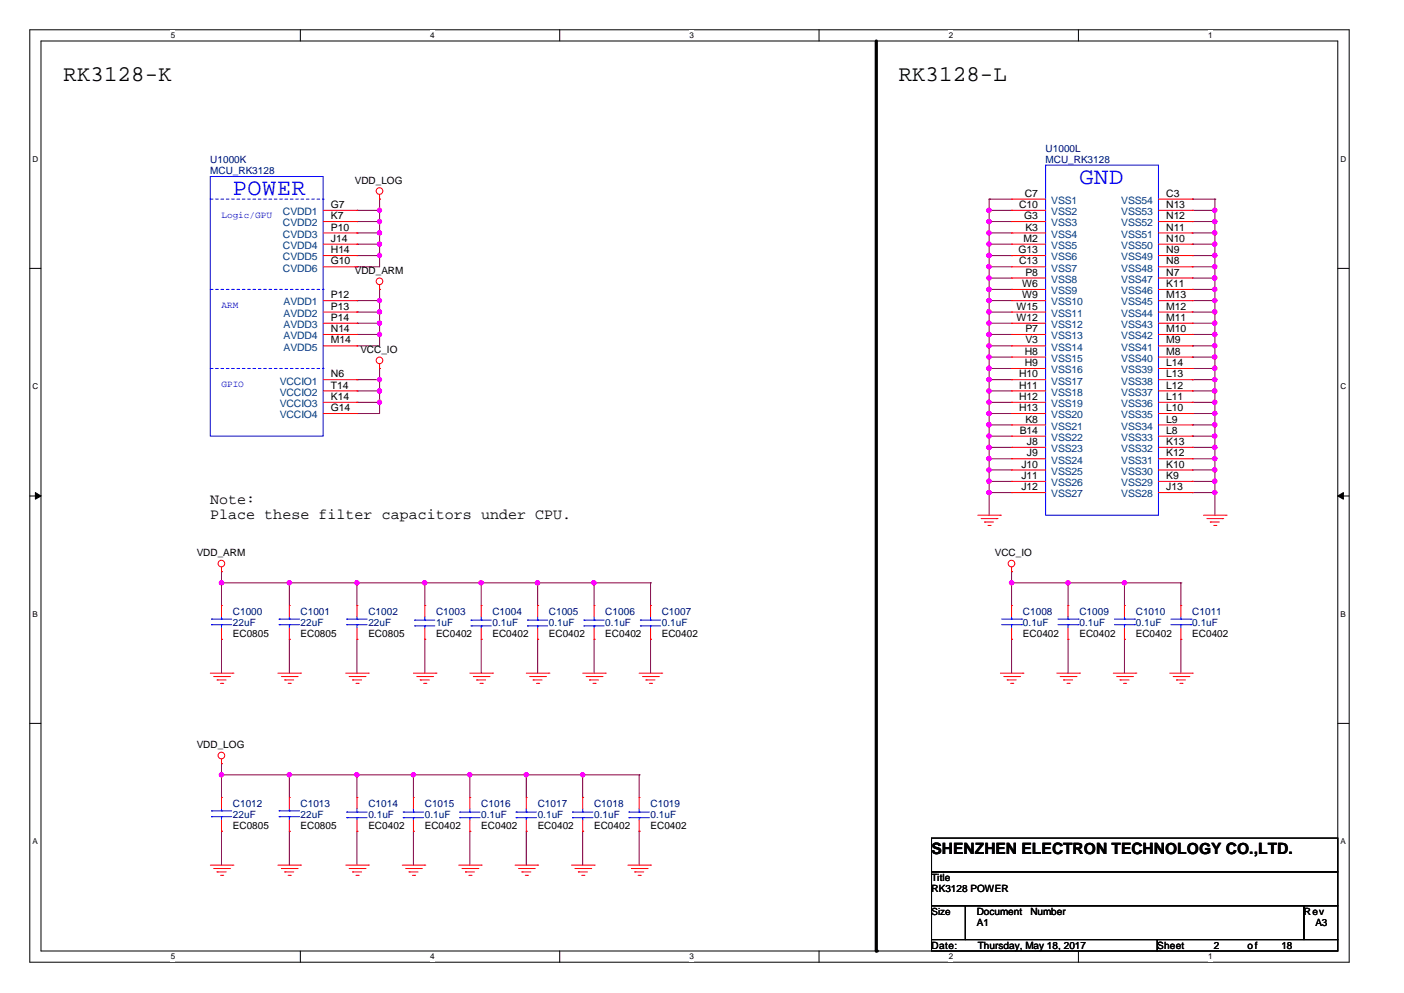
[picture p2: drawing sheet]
<svg xmlns="http://www.w3.org/2000/svg" width="297mm" height="210mm" viewBox="0 0 297 210" stroke-linecap="round" stroke-linejoin="round" font-family="sans-serif">
<path d="M6.3 6.3h279.1v197.2h-279.1zM8.7 8.7h274.3v192.4h-274.3z" fill="none" stroke="#000" stroke-width=".21"/>
<g fill="#fff">
<path d="M36.1 6.6h.9v1.9h-.9z"/>
<path d="M36.1 201.4h.9v1.9h-.9z"/>
</g>
<path d="M63.5 6.3v2.4M63.5 201.1v2.4" fill="none" stroke="#000" stroke-width=".21"/>
<g fill="#fff">
<path d="M91 6.6h.9v1.9h-.9z"/>
<path d="M91 201.4h.9v1.9h-.9z"/>
</g>
<path d="M118.4 6.3v2.4M118.4 201.1v2.4" fill="none" stroke="#000" stroke-width=".21"/>
<g fill="#fff">
<path d="M145.8 6.6h1v1.9h-1z"/>
<path d="M145.8 201.4h1v1.9h-1z"/>
</g>
<path d="M173.3 6.3v2.4M173.3 201.1v2.4" fill="none" stroke="#000" stroke-width=".21"/>
<g fill="#fff">
<path d="M200.7 6.6h.9v1.9h-.9z"/>
<path d="M200.7 201.4h.9v1.9h-.9z"/>
</g>
<path d="M228.1 6.3v2.4M228.1 201.1v2.4" fill="none" stroke="#000" stroke-width=".21"/>
<g fill="#fff">
<path d="M255.6 6.6h.9v1.9h-.9z"/>
<path d="M255.6 201.4h.9v1.9h-.9z"/>
<path d="M6.9 32.7h1.2v1.9h-1.2z"/>
<path d="M283.6 32.7h1.2v1.9h-1.2z"/>
<path d="M6.9 80.8h1.2v1.9h-1.2z"/>
<path d="M283.6 80.8h1.2v1.9h-1.2z"/>
</g>
<path d="M6.3 56.8h2.4M283 56.8h2.4" fill="none" stroke="#000" stroke-width=".21"/>
<g fill="#fff">
<path d="M6.9 128.9h1.1v1.9h-1.1z"/>
<path d="M283.6 128.9h1.1v1.9h-1.1z"/>
</g>
<path d="M6.3 104.9h2.4M283 104.9h2.4" fill="none" stroke="#000" stroke-width=".21"/>
<path d="M7.5 104.2l1.2 .7-1.2 .7zM283 104.9l1.2-.7v1.4z" fill="#000" stroke="#000" stroke-width=".21"/>
<g fill="#fff">
<path d="M6.9 177h1.1v1.9h-1.1z"/>
<path d="M283.6 177h1.1v1.9h-1.1z"/>
</g>
<path d="M6.3 153h2.4M283 153h2.4M197.1 177.2h85.9v7.2h-85.9zM197.1 184.4h85.9v7.2h-85.9zM197.1 191.6h7.1v7.1h-7.1zM197.1 198.7h47.7v2.4h-47.7zM204.2 191.6h71.6v7.1h-71.6zM244.8 198.7h38.2v2.4h-38.2zM275.8 191.6h7.2v7.1h-7.2z" fill="none" stroke="#000" stroke-width=".21"/>
<path d="M185.4 8.7v192.4" fill="none" stroke="#000" stroke-width=".68"/>
<circle cx="185.4" cy="201.1" r=".34" fill="#000"/>
<g fill="none" stroke="#800040" stroke-width=".21">
<path d="M75.5 49.3h.1M75.5 56.4h.1M75.5 51.6h.1M75.5 54.1h.1M75.5 46.9h.1M75.5 44.5h.1M75.5 49.3h4.8M75.5 51.6h4.8M75.5 54.1h4.8M75.5 46.9h4.8M75.5 44.5h4.8M80.3 46.9h.1"/>
<path d="M80.3 54.1h.1M80.3 49.3h.1M80.3 51.6h.1M80.3 42.1h.1M80.3 44.5h.1M80.3 42.1v14.3h-4.8M209.2 42.1h.1M209.2 44.5h.1M209.2 46.9h.1M209.2 49.3h.1M209.2 51.6h.1M209.2 54.1h.1"/>
<path d="M209.2 56.4h.1M209.2 58.8h.1M209.2 49.3h4.8M209.2 56.4h4.8M209.2 51.6h4.8M209.2 54.1h4.8M209.2 46.9h4.8M209.2 44.5h4.8M209.2 42.1h4.8M209.2 42.1v66.9M209.2 58.8h4.8M252.2 42.1h.1"/>
<path d="M252.2 44.5h.1M252.2 46.9h.1M252.2 49.3h.1M252.2 51.6h.1M252.2 54.1h.1M252.2 56.4h.1M252.2 58.8h.1M252.2 49.3h4.8M252.2 56.4h4.8M252.2 51.6h4.8M252.2 54.1h4.8M252.2 46.9h4.8"/>
<path d="M252.2 44.5h4.8M252.2 42.1h4.8M252.2 58.8h4.8M257 42.1h.1M257 44.5h.1M257 46.9h.1M257 49.3h.1M257 51.6h.1M257 54.1h.1M257 56.4h.1M257 58.8h.1M257 42.1v66.9"/>
<path d="M75.5 73.1h.1M75.5 66h.1M75.5 63.6h.1M75.5 70.7h.1M75.5 68.4h.1M75.5 66h4.8M75.5 63.6h4.8M75.5 70.7h4.8M75.5 68.4h4.8M80.3 70.7h.1M80.3 63.6h.1M80.3 61.2h.1"/>
<path d="M80.3 68.4h.1M80.3 66h.1M80.3 77.9h.1M80.3 61.2v11.9h-4.8M80.3 77.9v9.6h-4.8M209.2 61.2h.1M209.2 63.6h.1M209.2 66h.1M209.2 68.4h.1M209.2 70.7h.1M209.2 73.1h.1M209.2 75.5h.1"/>
<path d="M209.2 77.9h.1M209.2 73.1h4.8M209.2 66h4.8M209.2 63.6h4.8M209.2 70.7h4.8M209.2 68.4h4.8M209.2 61.2h4.8M209.2 75.5h4.8M209.2 77.9h4.8M252.2 61.2h.1M252.2 63.6h.1M252.2 66h.1"/>
<path d="M252.2 68.4h.1M252.2 70.7h.1M252.2 73.1h.1M252.2 75.5h.1M252.2 77.9h.1M252.2 73.1h4.8M252.2 66h4.8M252.2 63.6h4.8M252.2 70.7h4.8M252.2 68.4h4.8M252.2 61.2h4.8M252.2 75.5h4.8"/>
<path d="M252.2 77.9h4.8M257 61.2h.1M257 63.6h.1M257 66h.1M257 68.4h.1M257 70.7h.1M257 73.1h.1M257 75.5h.1M257 77.9h.1M75.5 80.3h.1M75.5 82.7h.1M75.5 85.1h.1"/>
<path d="M75.5 87.5h.1M75.5 80.3h4.8M75.5 82.7h4.8M75.5 85.1h4.8M80.3 80.3h.1M80.3 82.7h.1M80.3 85.1h.1M209.2 80.3h.1M209.2 82.7h.1M209.2 85.1h.1M209.2 87.5h.1M209.2 89.9h.1"/>
<path d="M209.2 92.2h.1M209.2 94.6h.1M209.2 97h.1M209.2 99.4h.1M209.2 80.3h4.8M209.2 82.7h4.8M209.2 85.1h4.8M209.2 87.5h4.8M209.2 89.9h4.8M209.2 92.2h4.8M209.2 94.6h4.8M209.2 97h4.8"/>
<path d="M209.2 99.4h4.8M252.2 80.3h.1M252.2 82.7h.1M252.2 85.1h.1M252.2 87.5h.1M252.2 89.9h.1M252.2 92.2h.1M252.2 94.6h.1M252.2 97h.1M252.2 99.4h.1M252.2 80.3h4.8M252.2 82.7h4.8"/>
<path d="M252.2 85.1h4.8M252.2 87.5h4.8M252.2 89.9h4.8M252.2 92.2h4.8M252.2 94.6h4.8M252.2 97h4.8M252.2 99.4h4.8M257 80.3h.1M257 82.7h.1M257 85.1h.1M257 87.5h.1M257 89.9h.1"/>
<path d="M257 92.2h.1M257 94.6h.1M257 97h.1M257 99.4h.1M209.2 101.8h.1M209.2 104.2h.1M209.2 101.8h4.8M209.2 104.2h4.8M252.2 101.8h.1M252.2 104.2h.1M252.2 101.8h4.8M252.2 104.2h4.8"/>
<path d="M257 101.8h.1M257 104.2h.1M46.9 135.2h.1M46.9 120.9h.1M46.9 123.3h.1M46.9 120.9v7.2M46.9 135.2v7.2M46.9 123.3h90.7M61.2 135.2h.1M61.2 123.3h.1M61.2 123.3v4.8M61.2 135.2v7.2"/>
<path d="M75.5 123.3h.1M75.5 135.2h.1M75.5 123.3v4.8M75.5 135.2v7.2M89.9 123.3h.1M89.9 135.2h.1M89.9 123.3v4.8M89.9 135.2v7.2M101.8 135.2h.1M101.8 123.3h.1M101.8 123.3v4.8M101.8 135.2v7.2"/>
<path d="M113.7 135.2h.1M113.7 123.3h.1M113.7 123.3v4.8M113.7 135.2v7.2M125.7 123.3h.1M125.7 135.2h.1M125.7 123.3v4.8M125.7 135.2v7.2M137.6 123.3h.1M137.6 135.2h.1M137.6 123.3v4.8M137.6 135.2v7.2"/>
<path d="M214 123.3h.1M214 120.9h.1M214 135.2h.1M214 120.9v7.2M214 135.2v7.2M214 123.3h35.8M225.9 123.3h.1M225.9 135.2h.1M225.9 123.3v4.8M225.9 135.2v7.2M237.9 135.2h.1M237.9 123.3h.1"/>
<path d="M237.9 123.3v4.8M237.9 135.2v7.2M249.8 135.2h.1M249.8 123.3h.1M249.8 123.3v4.8M249.8 135.2v7.2M46.9 161.5h.1M46.9 175.8h.1M46.9 163.9h.1M46.9 161.5v7.1M46.9 175.8v7.2M46.9 163.9h88.3"/>
<path d="M61.2 175.8h.1M61.2 163.9h.1M61.2 163.9v4.7M61.2 175.8v7.2M75.5 163.9h.1M75.5 175.8h.1M75.5 163.9v4.7M75.5 175.8v7.2M87.5 163.9h.1M87.5 175.8h.1M87.5 163.9v4.7M87.5 175.8v7.2"/>
<path d="M99.4 163.9h.1M99.4 175.8h.1M99.4 163.9v4.7M99.4 175.8v7.2M111.3 163.9h.1M111.3 175.8h.1M111.3 163.9v4.7M111.3 175.8v7.2M123.3 163.9h.1M123.3 175.8h.1M123.3 163.9v4.7M123.3 175.8v7.2"/>
<path d="M135.2 175.8h.1M135.2 163.9h.1M135.2 163.9v4.7M135.2 175.8v7.2"/>
</g>
<g fill="#f0f" stroke="#f0f" stroke-width=".21">
<circle cx="46.9" cy="163.8" r=".46"/>
<circle cx="80.3" cy="65.9" r=".46"/>
<circle cx="80.3" cy="63.6" r=".44"/>
<circle cx="80.3" cy="70.7" r=".46"/>
<circle cx="80.3" cy="68.3" r=".44"/>
<circle cx="80.3" cy="49.2" r=".44"/>
<circle cx="80.3" cy="51.6" r=".44"/>
<circle cx="80.3" cy="54" r=".46"/>
<circle cx="80.3" cy="46.9" r=".46"/>
<circle cx="80.3" cy="44.5" r=".44"/>
<circle cx="80.3" cy="80.3" r=".44"/>
<circle cx="80.3" cy="82.7" r=".46"/>
<circle cx="80.3" cy="85.1" r=".44"/>
<circle cx="46.9" cy="123.2" r=".46"/>
<circle cx="209.2" cy="46.9" r=".47"/>
<circle cx="209.2" cy="44.5" r=".46"/>
<circle cx="209.2" cy="51.6" r=".46"/>
<circle cx="209.2" cy="49.2" r=".46"/>
<circle cx="209.2" cy="54" r=".47"/>
<circle cx="209.2" cy="58.8" r=".47"/>
<circle cx="209.2" cy="56.4" r=".46"/>
<circle cx="209.2" cy="61.2" r=".46"/>
<circle cx="209.2" cy="63.6" r=".46"/>
<circle cx="209.2" cy="65.9" r=".47"/>
<circle cx="209.2" cy="70.7" r=".47"/>
<circle cx="209.2" cy="68.3" r=".46"/>
<circle cx="209.2" cy="73.1" r=".46"/>
<circle cx="209.2" cy="75.5" r=".46"/>
<circle cx="209.2" cy="77.9" r=".47"/>
<circle cx="209.2" cy="82.7" r=".47"/>
<circle cx="209.2" cy="80.3" r=".46"/>
<circle cx="209.2" cy="87.4" r=".46"/>
<circle cx="209.2" cy="85.1" r=".46"/>
<circle cx="209.2" cy="89.8" r=".47"/>
<circle cx="209.2" cy="94.6" r=".47"/>
<circle cx="209.2" cy="92.2" r=".46"/>
<circle cx="209.2" cy="97" r=".46"/>
<circle cx="209.2" cy="99.4" r=".46"/>
<circle cx="209.2" cy="101.8" r=".47"/>
<circle cx="209.2" cy="104.2" r=".46"/>
<circle cx="257" cy="44.5" r=".46"/>
<circle cx="257" cy="46.9" r=".47"/>
<circle cx="257" cy="49.2" r=".46"/>
<circle cx="257" cy="51.6" r=".46"/>
<circle cx="257" cy="54" r=".47"/>
<circle cx="257" cy="58.8" r=".47"/>
<circle cx="257" cy="56.4" r=".46"/>
<circle cx="257" cy="61.2" r=".46"/>
<circle cx="257" cy="63.6" r=".46"/>
<circle cx="257" cy="65.9" r=".47"/>
<circle cx="257" cy="68.3" r=".46"/>
<circle cx="257" cy="70.7" r=".47"/>
<circle cx="257" cy="73.1" r=".46"/>
<circle cx="257" cy="75.5" r=".46"/>
<circle cx="257" cy="77.9" r=".47"/>
<circle cx="257" cy="80.3" r=".46"/>
<circle cx="257" cy="82.7" r=".47"/>
<circle cx="257" cy="85.1" r=".46"/>
<circle cx="257" cy="87.4" r=".46"/>
<circle cx="257" cy="89.8" r=".47"/>
<circle cx="257" cy="92.2" r=".46"/>
<circle cx="257" cy="94.6" r=".47"/>
<circle cx="257" cy="97" r=".46"/>
<circle cx="257" cy="99.4" r=".46"/>
<circle cx="257" cy="101.8" r=".47"/>
<circle cx="257" cy="104.2" r=".46"/>
<circle cx="237.9" cy="123.2" r=".46"/>
<circle cx="225.9" cy="123.2" r=".46"/>
<circle cx="214" cy="123.2" r=".46"/>
<circle cx="89.8" cy="123.2" r=".46"/>
<circle cx="75.5" cy="123.2" r=".44"/>
<circle cx="113.7" cy="123.2" r=".46"/>
<circle cx="101.8" cy="123.2" r=".46"/>
<circle cx="125.6" cy="123.2" r=".46"/>
<circle cx="61.2" cy="123.2" r=".44"/>
<circle cx="99.4" cy="163.8" r=".44"/>
<circle cx="87.4" cy="163.8" r=".44"/>
<circle cx="75.5" cy="163.8" r=".44"/>
<circle cx="123.2" cy="163.8" r=".44"/>
<circle cx="111.3" cy="163.8" r=".44"/>
<circle cx="61.2" cy="163.8" r=".44"/>
</g>
<g fill="none" stroke="#f00" stroke-width=".21">
<path d="M68.4 44.5h7.1M68.4 46.9h7.1M68.4 49.3h7.1M68.4 51.6h7.1M68.4 54.1h7.1M68.4 56.4h7.1M75.5 44.5h.1M75.5 46.9h.1M75.5 49.3h.1M75.5 51.6h.1M75.5 54.1h.1M75.5 56.4h.1"/>
<path d="M80.3 42.1h.1M80.3 41.1v1M214 42.1h.1M214 44.5h.1M214 46.9h.1M214 49.3h.1M214 51.6h.1M214 54.1h.1M214 56.4h.1M214 58.8h.1M214 44.5h7.2M214 46.9h7.2"/>
<path d="M214 49.3h7.2M214 51.6h7.2M214 54.1h7.2M214 56.4h7.2M214 42.1h7.2M214 58.8h7.2M245.1 44.5h7.1M245.1 46.9h7.1M245.1 49.3h7.1M245.1 51.6h7.1M245.1 54.1h7.1M245.1 56.4h7.1"/>
<path d="M245.1 42.1h7.1M245.1 58.8h7.1M252.2 42.1h.1M252.2 58.8h.1M252.2 56.4h.1M252.2 54.1h.1M252.2 51.6h.1M252.2 49.3h.1M252.2 46.9h.1M252.2 44.5h.1M68.4 63.6h7.1M68.4 66h7.1"/>
<path d="M68.4 68.4h7.1M68.4 70.7h7.1M68.4 73.1h7.1M75.5 63.6h.1M75.5 66h.1M75.5 68.4h.1M75.5 70.7h.1M75.5 73.1h.1M80.3 61.2h.1M80.3 77.9h.1M80.3 60.2v1M80.3 77v.9"/>
<path d="M214 61.2h.1M214 63.6h.1M214 66h.1M214 68.4h.1M214 70.7h.1M214 73.1h.1M214 75.5h.1M214 77.9h.1M214 63.6h7.2M214 66h7.2M214 68.4h7.2M214 70.7h7.2"/>
<path d="M214 73.1h7.2M214 61.2h7.2M214 75.5h7.2M214 77.9h7.2M245.1 63.6h7.1M245.1 66h7.1M245.1 68.4h7.1M245.1 70.7h7.1M245.1 73.1h7.1M245.1 61.2h7.1M245.1 75.5h7.1M245.1 77.9h7.1"/>
<path d="M252.2 61.2h.1M252.2 77.9h.1M252.2 75.5h.1M252.2 73.1h.1M252.2 70.7h.1M252.2 68.4h.1M252.2 66h.1M252.2 63.6h.1M68.4 80.3h7.1M68.4 82.7h7.1M68.4 85.1h7.1M68.4 87.5h7.1"/>
<path d="M75.5 80.3h.1M75.5 82.7h.1M75.5 85.1h.1M75.5 87.5h.1M214 89.9h.1M214 92.2h.1M214 80.3h.1M214 82.7h.1M214 85.1h.1M214 87.5h.1M214 94.6h.1M214 97h.1"/>
<path d="M214 99.4h.1M214 80.3h7.2M214 82.7h7.2M214 85.1h7.2M214 87.5h7.2M214 89.9h7.2M214 92.2h7.2M214 94.6h7.2M214 97h7.2M214 99.4h7.2M245.1 80.3h7.1M245.1 82.7h7.1"/>
<path d="M245.1 85.1h7.1M245.1 87.5h7.1M245.1 89.9h7.1M245.1 92.2h7.1M245.1 94.6h7.1M245.1 97h7.1M245.1 99.4h7.1M252.2 99.4h.1M252.2 97h.1M252.2 94.6h.1M252.2 92.2h.1M252.2 89.9h.1"/>
<path d="M252.2 87.5h.1M252.2 85.1h.1M252.2 82.7h.1M252.2 80.3h.1M46.9 119.9v1M206.8 109h4.8M207.6 109.7h3.3M208.3 110.4h.1M208.3 110.4h1.9M209 111.1h.5M209.5 111.1h.1M210.9 109.7h.1"/>
<path d="M211.6 109h.1M214 101.8h.1M214 104.2h.1M214 119.9v1M214 101.8h7.2M214 104.2h7.2M245.1 101.8h7.1M245.1 104.2h7.1M252.2 104.2h.1M252.2 101.8h.1M254.6 109h4.8M255.3 109.7h3.3"/>
<path d="M256 110.4h.1M256 110.4h1.9M256.7 111.1h.5M257.2 111.1h.1M258.6 109.7h.1M259.4 109h.1M46.9 120.9h.1M46.9 128.1h.1M46.9 135.2h.1M46.9 128.1v2.3M46.9 132.8v2.4M61.2 128.1h.1"/>
<path d="M61.2 135.2h.1M61.2 128.1v2.3M61.2 132.8v2.4M75.5 128.1h.1M75.5 135.2h.1M75.5 128.1v2.3M75.5 132.8v2.4M89.9 135.2h.1M89.9 128.1h.1M89.9 128.1v2.3M89.9 132.8v2.4M101.8 135.2h.1"/>
<path d="M101.8 128.1h.1M101.8 128.1v2.3M101.8 132.8v2.4M113.7 135.2h.1M113.7 128.1h.1M113.7 128.1v2.3M113.7 132.8v2.4M125.7 135.2h.1M125.7 128.1h.1M125.7 128.1v2.3M125.7 132.8v2.4M137.6 135.2h.1"/>
<path d="M137.6 128.1h.1M137.6 128.1v2.3M137.6 132.8v2.4M214 120.9h.1M214 128.1h.1M214 135.2h.1M214 128.1v2.3M214 132.8v2.4M225.9 128.1h.1M225.9 135.2h.1M225.9 128.1v2.3M225.9 132.8v2.4"/>
<path d="M237.9 128.1h.1M237.9 135.2h.1M237.9 128.1v2.3M237.9 132.8v2.4M249.8 128.1h.1M249.8 135.2h.1M249.8 128.1v2.3M249.8 132.8v2.4M44.5 142.4h4.8M45.2 143.1h3.3M45.9 143.8h.1M45.9 143.8h1.9"/>
<path d="M46.6 144.5h.5M47.1 144.5h.1M48.5 143.1h.1M49.3 142.4h.1M58.8 142.4h4.8M59.5 143.1h3.4M60.2 143.8h.1M60.2 143.8h1.9M61 144.5h.4M61.4 144.5h.1M62.9 143.1h.1M63.6 142.4h.1"/>
<path d="M73.1 142.4h4.8M73.9 143.1h3.3M74.6 143.8h.1M74.6 143.8h1.9M75.3 144.5h.5M75.8 144.5h.1M77.2 143.1h.1M77.9 142.4h.1M87.5 142.4h4.7M88.2 143.1h3.3M88.9 143.8h.1M88.9 143.8h1.9"/>
<path d="M89.6 144.5h.5M90.1 144.5h.1M91.5 143.1h.1M92.2 142.4h.1M99.4 142.4h4.8M100.1 143.1h3.4M100.8 143.8h.1M100.8 143.8h1.9M101.5 144.5h.5M102 144.5h.1M103.5 143.1h.1M104.2 142.4h.1"/>
<path d="M111.3 142.4h4.8M112 143.1h3.4M112.8 143.8h.1M112.8 143.8h1.9M113.5 144.5h.5M114 144.5h.1M115.4 143.1h.1M116.1 142.4h.1M123.3 142.4h4.8M124 143.1h3.3M124.7 143.8h.1M124.7 143.8h1.9"/>
<path d="M125.4 144.5h.5M125.9 144.5h.1M127.3 143.1h.1M128.1 142.4h.1M135.2 142.4h4.8M135.9 143.1h3.4M136.6 143.8h.1M136.6 143.8h1.9M137.4 144.5h.4M137.8 144.5h.1M139.3 143.1h.1M140 142.4h.1"/>
<path d="M211.6 142.4h4.8M212.3 143.1h3.4M213.1 143.8h.1M213.1 143.8h1.9M213.8 144.5h.4M214.2 144.5h.1M215.7 143.1h.1M216.4 142.4h.1M223.6 142.4h4.7M224.3 143.1h3.3M225 143.8h.1M225 143.8h1.9"/>
<path d="M225.7 144.5h.5M226.2 144.5h.1M227.6 143.1h.1M228.3 142.4h.1M235.5 142.4h4.8M236.2 143.1h3.4M236.9 143.8h.1M236.9 143.8h1.9M237.7 144.5h.4M238.1 144.5h.1M239.6 143.1h.1M240.3 142.4h.1"/>
<path d="M247.4 142.4h4.8M248.2 143.1h3.3M248.9 143.8h.1M248.9 143.8h1.9M249.6 144.5h.5M250.1 144.5h.1M251.5 143.1h.1M252.2 142.4h.1M46.9 161.5h.1M46.9 168.6h.1M46.9 175.8h.1M46.9 160.5v1"/>
<path d="M46.9 168.6v2.4M46.9 173.4v2.4M61.2 168.6h.1M61.2 175.8h.1M61.2 168.6v2.4M61.2 173.4v2.4M75.5 175.8h.1M75.5 168.6h.1M75.5 168.6v2.4M75.5 173.4v2.4M87.5 175.8h.1M87.5 168.6h.1"/>
<path d="M87.5 168.6v2.4M87.5 173.4v2.4M99.4 175.8h.1M99.4 168.6h.1M99.4 168.6v2.4M99.4 173.4v2.4M111.3 175.8h.1M111.3 168.6h.1M111.3 168.6v2.4M111.3 173.4v2.4M123.3 175.8h.1M123.3 168.6h.1"/>
<path d="M123.3 168.6v2.4M123.3 173.4v2.4M135.2 175.8h.1M135.2 168.6h.1M135.2 168.6v2.4M135.2 173.4v2.4M44.5 183h4.8M45.2 183.7h3.3M45.9 184.4h.1M45.9 184.4h1.9M46.6 185.1h.5M47.1 185.1h.1"/>
<path d="M48.5 183.7h.1M49.3 183h.1M58.8 183h4.8M59.5 183.7h3.4M60.2 184.4h.1M60.2 184.4h1.9M61 185.1h.4M61.4 185.1h.1M62.9 183.7h.1M63.6 183h.1M73.1 183h4.8M73.9 183.7h3.3"/>
<path d="M74.6 184.4h.1M74.6 184.4h1.9M75.3 185.1h.5M75.8 185.1h.1M77.2 183.7h.1M77.9 183h.1M85.1 183h4.8M85.8 183.7h3.3M86.5 184.4h.1M86.5 184.4h1.9M87.2 185.1h.5M87.7 185.1h.1"/>
<path d="M89.1 183.7h.1M89.9 183h.1M97 183h4.8M97.7 183.7h3.4M98.5 184.4h.1M98.5 184.4h1.9M99.2 185.1h.4M99.6 185.1h.1M101.1 183.7h.1M101.8 183h.1M109 183h4.7M109.7 183.7h3.3"/>
<path d="M110.4 184.4h.1M110.4 184.4h1.9M111.1 185.1h.5M111.6 185.1h.1M113 183.7h.1M113.7 183h.1M120.9 183h4.8M121.6 183.7h3.4M122.3 184.4h.1M122.3 184.4h1.9M123.1 185.1h.4M123.5 185.1h.1"/>
<path d="M125 183.7h.1M125.7 183h.1M132.8 183h4.8M133.6 183.7h3.3M134.3 184.4h.1M134.3 184.4h1.9M135 185.1h.5M135.5 185.1h.1M136.9 183.7h.1M137.6 183h.1"/>
<circle cx="80.3" cy="40.4" r=".7"/>
<circle cx="80.3" cy="59.5" r=".7"/>
<circle cx="80.3" cy="76.2" r=".7"/>
<circle cx="46.8" cy="119.2" r=".7"/>
<circle cx="214" cy="119.2" r=".7"/>
<circle cx="46.8" cy="159.8" r=".7"/>
</g>
<g fill="none" stroke="#00f" stroke-width=".21">
<path d="M44.5 37.3h23.9v54.9h-23.9zM221.2 34.9h23.9v74.1h-23.9zM44.7 132.1h.1M44.7 130.9h.1M44.7 132.1h4.3M44.7 130.9h4.3M46.9 130.9h.1M46.9 132.1h.1M46.9 130.4v.5M46.9 132.1v.7M59 132.1h.1M59 130.9h.1"/>
<path d="M59 132.1h4.4M59 130.9h4.4M61.2 130.9h.1M61.2 132.1h.1M61.2 130.4v.5M61.2 132.1v.7M73.4 132.1h.1M73.4 130.9h.1M73.4 132.1h4.3M73.4 130.9h4.3M75.5 130.9h.1M75.5 132.1h.1"/>
<path d="M75.5 130.4v.5M75.5 132.1v.7M87.7 131.1h.1M87.7 132.4h.1M87.7 131.1h4.3M87.7 132.4h4.3M89.9 132.4h.1M89.9 131.1h.1M89.9 130.4v.7M89.9 132.4v.4M99.6 131.1h.1M99.6 132.4h.1"/>
<path d="M99.6 131.1h4.3M99.6 132.4h4.3M101.8 132.4h.1M101.8 131.1h.1M101.8 130.4v.7M101.8 132.4v.4M111.6 131.1h.1M111.6 132.4h.1M111.6 131.1h4.3M111.6 132.4h4.3M113.7 132.4h.1M113.7 131.1h.1"/>
<path d="M113.7 130.4v.7M113.7 132.4v.4M123.5 131.1h.1M123.5 132.4h.1M123.5 131.1h4.3M123.5 132.4h4.3M125.7 132.4h.1M125.7 131.1h.1M125.7 130.4v.7M125.7 132.4v.4M135.5 131.1h.1M135.5 132.4h.1"/>
<path d="M135.5 131.1h4.2M135.5 132.4h4.2M137.6 132.4h.1M137.6 131.1h.1M137.6 130.4v.7M137.6 132.4v.4M211.9 132.1h4.2M211.9 130.9h4.2M214 130.9h.1M214 132.1h.1M214 130.4v.5M214 132.1v.7"/>
<path d="M216.1 132.1h.1M216.1 130.9h.1M223.8 132.1h4.3M223.8 130.9h4.3M225.9 130.9h.1M225.9 132.1h.1M225.9 130.4v.5M225.9 132.1v.7M228.1 132.1h.1M228.1 130.9h.1M235.7 132.1h4.3M235.7 130.9h4.3"/>
<path d="M237.9 130.9h.1M237.9 132.1h.1M237.9 130.4v.5M237.9 132.1v.7M240 132.1h.1M240 130.9h.1M247.7 132.1h4.3M247.7 130.9h4.3M249.8 130.9h.1M249.8 132.1h.1M249.8 130.4v.5M249.8 132.1v.7"/>
<path d="M252 132.1h.1M252 130.9h.1M44.7 172.7h.1M44.7 171.5h.1M44.7 172.7h4.3M44.7 171.5h4.3M46.9 171.5h.1M46.9 172.7h.1M46.9 171v.5M46.9 172.7v.7M59 172.7h.1M59 171.5h.1"/>
<path d="M59 172.7h4.4M59 171.5h4.4M61.2 171.5h.1M61.2 172.7h.1M61.2 171v.5M61.2 172.7v.7M73.4 171.7h.1M73.4 172.9h.1M73.4 171.7h4.3M73.4 172.9h4.3M75.5 172.9h.1M75.5 171.7h.1"/>
<path d="M75.5 171v.7M75.5 172.9v.5M85.3 171.7h.1M85.3 172.9h.1M85.3 171.7h4.3M85.3 172.9h4.3M87.5 172.9h.1M87.5 171.7h.1M87.5 171v.7M87.5 172.9v.5M97.2 171.7h.1M97.2 172.9h.1"/>
<path d="M97.2 171.7h4.3M97.2 172.9h4.3M99.4 172.9h.1M99.4 171.7h.1M99.4 171v.7M99.4 172.9v.5M109.2 171.7h.1M109.2 172.9h.1M109.2 171.7h4.3M109.2 172.9h4.3M111.3 172.9h.1M111.3 171.7h.1"/>
<path d="M111.3 171v.7M111.3 172.9v.5M121.1 171.7h.1M121.1 172.9h.1M121.1 171.7h4.3M121.1 172.9h4.3M123.3 172.9h.1M123.3 171.7h.1M123.3 171v.7M123.3 172.9v.5M133 171.7h.1M133 172.9h.1"/>
<path d="M133 171.7h4.4M133 172.9h4.4M135.2 172.9h.1M135.2 171.7h.1M135.2 171v.7M135.2 172.9v.5"/>
</g>
<path d="M44.5 42.1h23.9M68.4 42.1h.1M44.5 61.2h23.9M44.5 77.9h23.9M68.4 61.2h.1M68.4 77.9h.1" fill="none" stroke="#00f" stroke-width=".21" stroke-dasharray=".6 .6"/>
<g font-size="5" fill="#00f">
<text x="49.3" y="41.3">POWER</text>
<text x="228.3" y="38.9">GND</text>
</g>
<g font-size="4.7">
<text x="13.5" y="17.2">RK3128-K</text>
<text x="190.1" y="17.2">RK3128-L</text>
</g>
<text font-size="3.3" x="197.1" y="180.5">SHENZHEN ELECTRON TECHNOLOGY CO.,LTD.</text>
<g font-size="3.2">
<text x="44.5" y="106.7">Note:</text>
<text x="44.5" y="109.8">Place these filter capacitors under CPU.</text>
</g>
<g font-size="2.2">
<text x="216.8" y="41.6">C7</text>
<text x="246.7" y="41.6">C3</text>
<text x="70" y="44">G7</text>
<text x="70" y="46.3">K7</text>
<text x="215.6" y="44">C10</text>
<text x="216.7" y="46.3">G3</text>
<text x="246.7" y="46.3">N12</text>
<text x="246.7" y="44">N13</text>
<text x="70" y="48.8">P10</text>
<text x="70" y="51.1">J14</text>
<text x="70" y="53.5">H14</text>
<text x="215.5" y="53.5">G13</text>
<text x="216.5" y="51.1">M2</text>
<text x="216.9" y="48.8">K3</text>
<text x="246.7" y="53.5">N9</text>
<text x="246.7" y="51.1">N10</text>
<text x="246.7" y="48.8">N11</text>
<text x="70" y="55.9">G10</text>
<text x="215.6" y="55.9">C13</text>
<text x="216.9" y="58.3">P8</text>
<text x="246.7" y="58.3">N7</text>
<text x="246.7" y="55.9">N8</text>
<text x="70" y="63.1">P12</text>
<text x="70" y="65.5">P13</text>
<text x="215" y="65.5">W15</text>
<text x="216.2" y="60.7">W6</text>
<text x="216.2" y="63.1">W9</text>
<text x="246.7" y="60.7">K11</text>
<text x="246.7" y="65.5">M12</text>
<text x="246.7" y="63.1">M13</text>
<text x="70" y="67.9">P14</text>
<text x="70" y="70.2">N14</text>
<text x="215" y="67.9">W12</text>
<text x="216.9" y="70.2">P7</text>
<text x="246.7" y="70.2">M10</text>
<text x="246.7" y="67.9">M11</text>
<text x="70" y="72.6">M14</text>
<text x="216.8" y="75">H8</text>
<text x="216.8" y="77.4">H9</text>
<text x="216.9" y="72.6">V3</text>
<text x="246.7" y="77.4">L14</text>
<text x="246.7" y="75">M8</text>
<text x="246.7" y="72.6">M9</text>
<text x="70" y="79.8">N6</text>
<text x="70" y="82.2">T14</text>
<text x="215.6" y="79.8">H10</text>
<text x="215.6" y="82.2">H11</text>
<text x="246.7" y="82.2">L12</text>
<text x="246.7" y="79.8">L13</text>
<text x="70" y="84.6">K14</text>
<text x="70" y="86.9">G14</text>
<text x="215.6" y="84.6">H12</text>
<text x="215.6" y="86.9">H13</text>
<text x="216.9" y="89.4">K8</text>
<text x="246.7" y="89.4">L9</text>
<text x="246.7" y="86.9">L10</text>
<text x="246.7" y="84.6">L11</text>
<text x="215.7" y="91.7">B14</text>
<text x="217.2" y="94.1">J8</text>
<text x="246.7" y="94.1">K13</text>
<text x="246.7" y="91.7">L8</text>
<text x="216.1" y="98.9">J10</text>
<text x="216.1" y="101.3">J11</text>
<text x="217.2" y="96.5">J9</text>
<text x="246.7" y="101.3">K9</text>
<text x="246.7" y="98.9">K10</text>
<text x="246.7" y="96.5">K12</text>
<text x="216.1" y="103.7">J12</text>
<text x="246.7" y="103.7">J13</text>
</g>
<g font-size="2.2" fill="#004080">
<text x="59.9" y="45.5">CVDD1</text>
<text x="59.9" y="47.9">CVDD2</text>
<text x="222.4" y="43.1">VSS1</text>
<text x="222.4" y="45.5">VSS2</text>
<text x="222.4" y="47.9">VSS3</text>
<text x="237.2" y="43.1">VSS54</text>
<text x="237.2" y="47.9">VSS52</text>
<text x="237.2" y="45.5">VSS53</text>
<text x="59.9" y="50.3">CVDD3</text>
<text x="59.9" y="52.7">CVDD4</text>
<text x="222.4" y="50.3">VSS4</text>
<text x="222.4" y="52.7">VSS5</text>
<text x="237.2" y="52.7">VSS50</text>
<text x="237.2" y="50.3">VSS51</text>
<text x="59.9" y="55.1">CVDD5</text>
<text x="59.9" y="57.4">CVDD6</text>
<text x="222.4" y="55.1">VSS6</text>
<text x="222.4" y="57.4">VSS7</text>
<text x="222.4" y="59.8">VSS8</text>
<text x="237.2" y="59.8">VSS47</text>
<text x="237.2" y="57.4">VSS48</text>
<text x="237.2" y="55.1">VSS49</text>
<text x="60" y="64.6">AVDD1</text>
<text x="222.4" y="62.2">VSS9</text>
<text x="222.4" y="64.6">VSS10</text>
<text x="237.2" y="62.2">VSS46</text>
<text x="237.2" y="64.6">VSS45</text>
<text x="60" y="67">AVDD2</text>
<text x="60" y="69.4">AVDD3</text>
<text x="60" y="71.7">AVDD4</text>
<text x="222.4" y="67">VSS11</text>
<text x="222.4" y="69.4">VSS12</text>
<text x="222.4" y="71.7">VSS13</text>
<text x="237.2" y="71.7">VSS42</text>
<text x="237.2" y="69.4">VSS43</text>
<text x="237.2" y="67">VSS44</text>
<text x="60" y="74.2">AVDD5</text>
<text x="222.4" y="74.2">VSS14</text>
<text x="222.4" y="76.5">VSS15</text>
<text x="237.2" y="76.5">VSS40</text>
<text x="237.2" y="74.2">VSS41</text>
<text x="59.2" y="81.3">VCCIO1</text>
<text x="59.2" y="83.7">VCCIO2</text>
<text x="222.4" y="78.9">VSS16</text>
<text x="222.4" y="81.3">VSS17</text>
<text x="222.4" y="83.7">VSS18</text>
<text x="237.2" y="83.7">VSS37</text>
<text x="237.2" y="81.3">VSS38</text>
<text x="237.2" y="78.9">VSS39</text>
<text x="59.2" y="86.1">VCCIO3</text>
<text x="59.2" y="88.5">VCCIO4</text>
<text x="222.4" y="86.1">VSS19</text>
<text x="222.4" y="88.5">VSS20</text>
<text x="237.2" y="88.5">VSS35</text>
<text x="237.2" y="86.1">VSS36</text>
<text x="222.4" y="90.9">VSS21</text>
<text x="222.4" y="93.3">VSS22</text>
<text x="222.4" y="95.6">VSS23</text>
<text x="237.2" y="95.6">VSS32</text>
<text x="237.2" y="93.3">VSS33</text>
<text x="237.2" y="90.9">VSS34</text>
<text x="222.4" y="98">VSS24</text>
<text x="222.4" y="100.4">VSS25</text>
<text x="237.2" y="100.4">VSS30</text>
<text x="237.2" y="98">VSS31</text>
<text x="222.4" y="102.8">VSS26</text>
<text x="222.4" y="105.2">VSS27</text>
<text x="237.2" y="105.2">VSS28</text>
<text x="237.2" y="102.8">VSS29</text>
</g>
<g font-size="2.1" fill="#000080">
<text x="44.5" y="34.5">U1000K</text>
<text x="221.2" y="32.1">U1000L</text>
<text x="221.2" y="34.5">MCU_RK3128</text>
<text x="44.5" y="36.9">MCU_RK3128</text>
<text x="49.3" y="130">C1000</text>
<text x="63.6" y="130">C1001</text>
<text x="77.9" y="130">C1002</text>
<text x="92.2" y="130">C1003</text>
<text x="104.2" y="130">C1004</text>
<text x="116.1" y="130">C1005</text>
<text x="128.1" y="130">C1006</text>
<text x="140" y="130">C1007</text>
<text x="216.4" y="130">C1008</text>
<text x="228.3" y="130">C1009</text>
<text x="240.3" y="130">C1010</text>
<text x="252.2" y="130">C1011</text>
<text x="49.3" y="132.4">22uF</text>
<text x="63.6" y="132.4">22uF</text>
<text x="77.9" y="132.4">22uF</text>
<text x="92.2" y="132.4">1uF</text>
<text x="104.2" y="132.4">0.1uF</text>
<text x="116.1" y="132.4">0.1uF</text>
<text x="128.1" y="132.4">0.1uF</text>
<text x="140" y="132.4">0.1uF</text>
<text x="216.4" y="132.4">0.1uF</text>
<text x="228.3" y="132.4">0.1uF</text>
<text x="240.3" y="132.4">0.1uF</text>
<text x="252.2" y="132.4">0.1uF</text>
<text x="49.3" y="170.6">C1012</text>
<text x="49.3" y="173">22uF</text>
<text x="63.6" y="170.6">C1013</text>
<text x="63.6" y="173">22uF</text>
<text x="77.9" y="170.6">C1014</text>
<text x="77.9" y="173">0.1uF</text>
<text x="89.9" y="170.6">C1015</text>
<text x="89.9" y="173">0.1uF</text>
<text x="101.8" y="170.6">C1016</text>
<text x="101.8" y="173">0.1uF</text>
<text x="113.7" y="170.6">C1017</text>
<text x="113.7" y="173">0.1uF</text>
<text x="125.7" y="170.6">C1018</text>
<text x="125.7" y="173">0.1uF</text>
<text x="137.6" y="170.6">C1019</text>
<text x="137.6" y="173">0.1uF</text>
</g>
<g font-size="2.1">
<text x="75" y="38.8">VDD_LOG</text>
<text x="75" y="57.9">VDD_ARM</text>
<text x="76.2" y="74.6">VCC_IO</text>
<text x="41.6" y="117.6">VDD_ARM</text>
<text x="210.4" y="117.6">VCC_IO</text>
<text x="49.3" y="134.8">EC0805</text>
<text x="63.6" y="134.8">EC0805</text>
<text x="77.9" y="134.8">EC0805</text>
<text x="92.2" y="134.8">EC0402</text>
<text x="104.2" y="134.8">EC0402</text>
<text x="116.1" y="134.8">EC0402</text>
<text x="128.1" y="134.8">EC0402</text>
<text x="140" y="134.8">EC0402</text>
<text x="216.4" y="134.8">EC0402</text>
<text x="228.3" y="134.8">EC0402</text>
<text x="240.3" y="134.8">EC0402</text>
<text x="252.2" y="134.8">EC0402</text>
<text x="41.6" y="158.2">VDD_LOG</text>
<text x="49.3" y="175.4">EC0805</text>
<text x="63.6" y="175.4">EC0805</text>
<text x="77.9" y="175.4">EC0402</text>
<text x="89.9" y="175.4">EC0402</text>
<text x="101.8" y="175.4">EC0402</text>
<text x="113.7" y="175.4">EC0402</text>
<text x="125.7" y="175.4">EC0402</text>
<text x="137.6" y="175.4">EC0402</text>
<text x="197.1" y="186.3">Title</text>
<text x="197.1" y="188.7">RK3128 POWER</text>
<text x="197.1" y="193.5">Size</text>
<text x="206.6" y="193.5">Document</text>
<text x="206.6" y="195.9">A1</text>
<text x="218" y="193.5">Number</text>
<text x="275.8" y="193.5">Rev</text>
<text x="278.2" y="195.9">A3</text>
<text x="197.1" y="200.7">Date:</text>
<text x="206.8" y="200.7">Thursday, May 18, 2017</text>
<text x="244.8" y="200.7">Sheet</text>
<text x="256.7" y="200.7">2</text>
<text x="263.9" y="200.7">of</text>
<text x="271.1" y="200.7">18</text>
</g>
<g font-size="2" fill="#00f">
<text x="46.9" y="46.1">Logic/GPU</text>
<text x="46.9" y="65.1">ARM</text>
<text x="46.9" y="81.9">GPIO</text>
</g>
<g font-size="1.7">
<text x="36.1" y="8.1">5</text>
<text x="91" y="8.1">4</text>
<text x="145.8" y="8.1">3</text>
<text x="200.7" y="8.1">2</text>
<text x="255.6" y="8.1">1</text>
<text x="6.9" y="34.2">D</text>
<text x="283.6" y="34.2">D</text>
<text x="6.9" y="82.3">C</text>
<text x="283.6" y="82.3">C</text>
<text x="6.9" y="130.5">B</text>
<text x="283.6" y="130.5">B</text>
<text x="6.9" y="178.6">A</text>
<text x="283.6" y="178.6">A</text>
<text x="36.1" y="202.9">5</text>
<text x="91" y="202.9">4</text>
<text x="145.8" y="202.9">3</text>
<text x="200.7" y="202.9">2</text>
<text x="255.6" y="202.9">1</text>
</g>
</svg>
